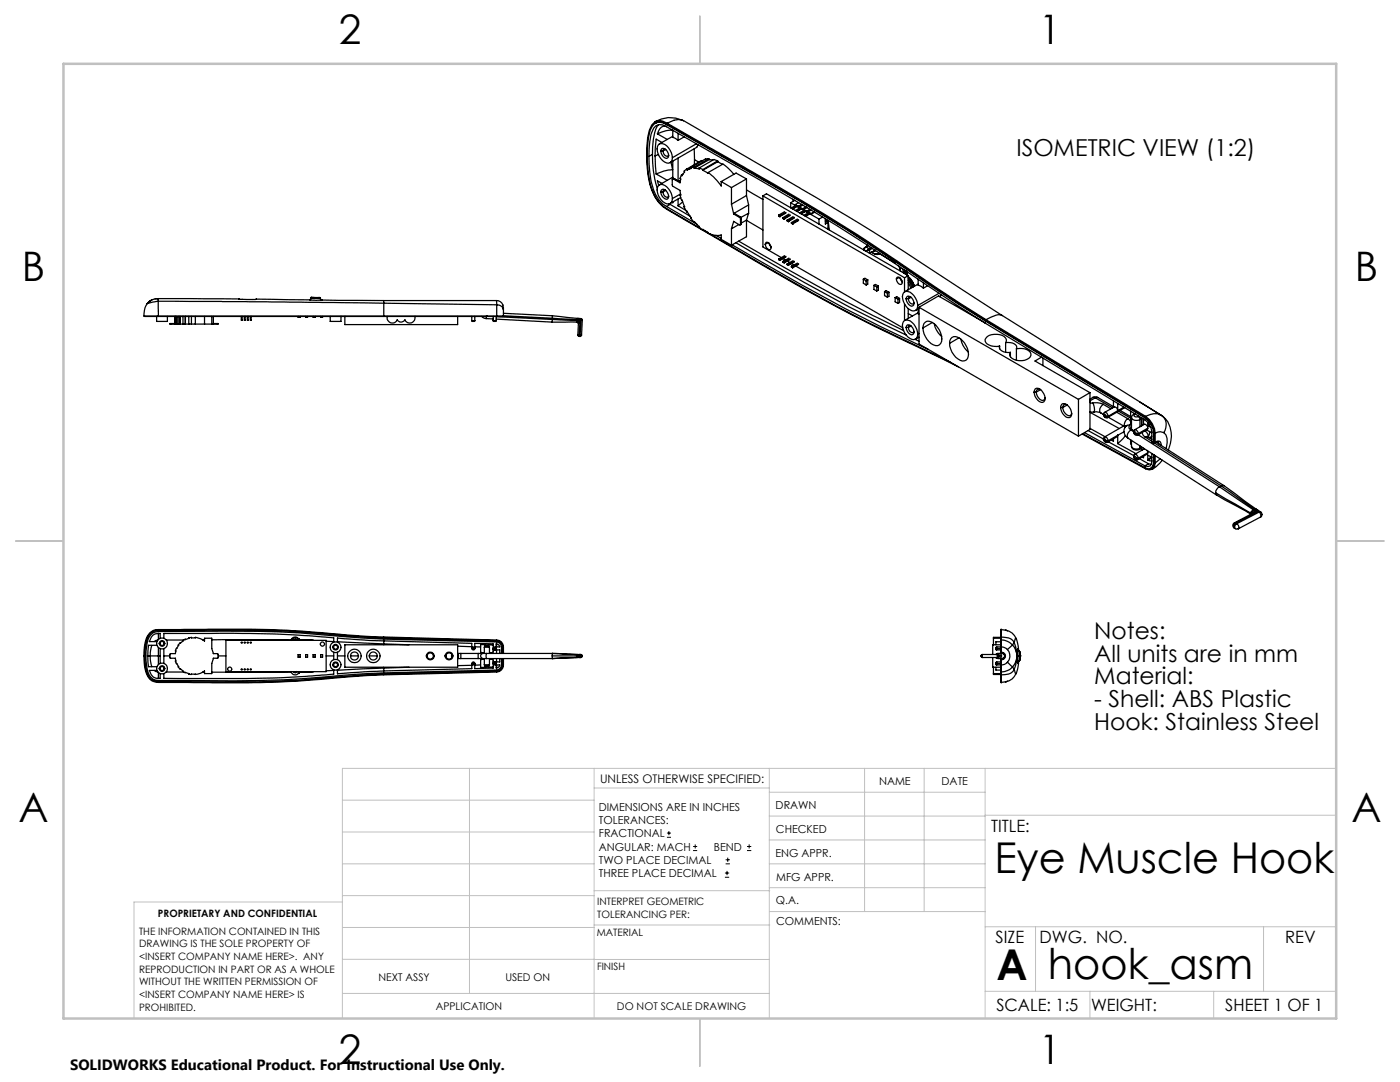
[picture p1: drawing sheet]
<svg xmlns="http://www.w3.org/2000/svg" width="279mm" height="216mm" viewBox="0 0 279 216" stroke-linecap="round" stroke-linejoin="round" font-family="sans-serif">
<g fill="none" stroke="#000" stroke-width=".25">
<path d="M129.5 31.2a12.7 12.7 0 0 1 1-5.6 1.69 1.69 0 0 1 2.5-.3 1235.2 1235.2 0 0 1 34 19.7l11.9 7.8a455.6 455.6 0 0 0 31.8 20.2l17.8 10.8a3 3 0 0 1 1.4 2.4v2l.3 .2M129.5 31.2a14.7 14.7 0 0 0 2 8.7l.7 .8 .8 .5M130.2 30.8a19.5 19.5 0 0 0 1 6.8M130.2 30.8l-.7 .4M130.7 31.1l.3 3.6M130.9 24.6a1.88 1.88 0 0 1 2.2 .2M130.9 24.5l-.1 .1M131 34.7l2.2 1.3M131.2 26.7l2 1.1M131.3 29a1.36 1.36 0 0 1 2.1 .5 2.67 2.67 0 0 1 .6 2.7 1.35 1.35 0 0 1-2.1-.5 2.62 2.62 0 0 1-.6-2.7zM131.3 37.1a1.35 1.35 0 0 1 2.1 .6 2.62 2.62 0 0 1 .6 2.7 1.35 1.35 0 0 1-2.1-.6 2.62 2.62 0 0 1-.6-2.7zM131.4 30.8l-.7 .3"/>
<path d="M131.4 24.9a4.8 4.8 0 0 0-1 2.9l-.2 3M131.9 30.1h.4M131.9 38.3h.4M131.9 38l.2-.2a1.27 1.27 0 0 1 1.1 1.9 1.35 1.35 0 0 1-1.3-1.7zM132.1 28.4l-1.1-.6-.3 3.3M132.1 36.6l-.9-.5 .3 .9M132.1 29.6a1.27 1.27 0 0 1 1.1 1.9 1.27 1.27 0 0 1-1.1-1.9zM132.3 30.1l.1 .3a.65 .65 0 0 0 .3 .6 .65 .65 0 0 0 .7 0v-.1M132.3 38.3l.1 .3a.65 .65 0 0 0 .3 .6 .65 .65 0 0 0 .7 0v-.1M132.8 25.2a1.61 1.61 0 0 0-1.6 1.5M132.8 29.8h-.3l-.2 .3M132.8 37.9h-.3l-.2 .4"/>
<path d="M132.9 29.8l-.6 .3M132.9 38l-.6 .3M133 24.9a1.96 1.96 0 0 0-3.2 1.1 23.2 23.2 0 0 0 .3 11.7 6.8 6.8 0 0 0 2.9 3.9l6.8 4M133 24.9a1341.5 1341.5 0 0 1 35.7 20.7l22.4 14.9 5.6 3.6M133.1 24.6l-.8-.4a1.76 1.76 0 0 0-2.2 .7 12 12 0 0 0-1.1 5.9 16.8 16.8 0 0 0 2 8.9 6 6 0 0 0 2.1 2.1 868.3 868.3 0 0 0 39.1 22.1l19 9.3M133.1 24.6l15.3 8.7a397.9 397.9 0 0 1 31.7 19.5l9.5 6.4 7.2 4.6M133.1 24.8a1225.7 1225.7 0 0 1 35.7 20.8l22.4 14.9 5.6 3.5M133.1 24.8l-.1 .1M133.9 32.3l.3 1.6-1.8 .2-1.4 .6M134.3 26v1.4l1 .6M134.3 26l-1.4 .1-1.7 .6M134.3 27.2l-2.7 1.5"/>
<path d="M134.3 35.3l-2.7 1.6M134.3 32.1v3.5h.1M134.4 35.7h-.2v1.4l1.5 .9 .2 .9h-.2M134.5 35.6l-.3 .1M134.5 35.6l-.1 .1M134.5 35.6l1.2 .7M134.5 35.7l.5 .2M135.3 26.6v1.4M135.3 31.5v4.6M135.3 39.7v1.4M135.7 38.9l.9 2.4h-.1M135.8 35.9l-.4 .3"/>
<path d="M135.8 38.7l-1.6 .9M135.9 39.4l-2.2 1.2M135.9 38.8l-.2 .1M136 34.9l-.3 .7 .2 .1-.2 .8-1.3-.8M136.3 24a5.9 5.9 0 0 0-5.6 .3M136.3 34.7l-.3 .2M136.4 24.1a2.99 2.99 0 0 0-3.3 .5M136.5 24.1l20.6 11.9a642.4 642.4 0 0 1 38.6 24.1l4.3 2.9a2.21 2.21 0 0 0-2.2 .3l-1 .5M136.6 27.3l-1.3 .7M137 33.8l-.5 .3 .1 .2-.5 .8-.1-.2M137.8 33.4l.1 .2-.8 .3-.1-.1M137.9 33.5l-.7 .4"/>
<path d="M138.5 33.4h-.7M138.5 33.4v.1M138.5 33.5l1.1 .2-.1-.2M138.5 29.7l.1 2.2M138.6 31.9v1M138.6 31.9l.9 .4M139 28.7l-4.8 2.8M139.1 29.4l-5.4 3.1M139.3 28.9l-.3 .5M139.5 33.5l.8 .3M140.1 32.2l-.1-.2-3 1.8M140.3 34l1 .6v-.2"/>
<path d="M140.3 33.8v.2M141.3 34.4l1.1 .9 1.5 1.8v-.9M141.3 34.4l3-1.7 1 .9 1.1 1.2M141.5 31.7h-.7l-3 1.7M141.5 31.7l-3 1.7M141.5 31.7v.2M141.5 31.9h.8M141.5 31.9l-3 1.6M143.2 32.3l1 .5M143.2 32.1l-.7-.3-3 1.7M143.2 32.3l-2.9 1.7M143.2 32.1l-2.9 1.7"/>
<path d="M143.2 32.1v.2M143.9 36.2l2.1 1.2M146 37.4v3.3M149 37.9l3.3 1.9M149 35.7l-2.1-1.2-3 1.7M149 35.7l-3 1.7M149 35.7v3.3M149 39l-3 1.7M149 39l.4 1.9M152.3 39.1l28.2 16.3M152.3 39.1l.7-.4 28.3 16.3M152.3 39.1v10.2l3.6 2.1"/>
<path d="M158.2 39.8l.1 .3M158.6 40l-.8 .5M30.4 59.8l-1 .8M31.6 59.6a2.66 2.66 0 0 0-2.2 1M31.6 59.6v.5M31.6 59.6l16.1 .1M31.6 59.6h-.6M47.7 59.7h3.5M47.7 59.7h.1M51.2 59.7l12.9 .2M51.2 59.7l-.2 .1M62 59.5h2"/>
<path d="M62 59.5v.4M62.1 59.3l-.1 .2M62.1 59.3l1.7 .1M63.8 59.4l.2 .1M64 59.5v.4M64.1 59.9l12.5 .1M64.1 59.9h.1M76.6 60v.5M76.6 60h22.5M99.1 60a1.4 1.4 0 0 1 1.3 1.7M99.1 60v.8M133 41.2l6.1 3.5"/>
<path d="M133.5 40.7l.2 .1M133.7 40.8l4 2.3M133.7 40.8l-.7 .4M134.3 40.3v.2l-.2-.1M135.3 41.1l1.6 .9M136.2 40.3l-.9 .8M136.5 41.3l.5 1M136.6 41.2l-.1 .1M137 42.3l.1-.1 .8 1.2-.1 .1 .7 .8M137.1 42.2l-.1 .1M138.5 44.3v-.1l1.1 1-.1 .1 .8 .6M138.6 44.3h-.1"/>
<path d="M140.3 45.9v-.1l.8 .4a3.1 3.1 0 0 0 2.8 .7v.9l2.1 1.1M140.3 45.9l1 .6M140.4 45.9h-.1M141.6 46.6l.8 .5a439 439 0 0 0 36.5 20l10.8 5.2M142.9 47l1 .6M146 45.6v3.3M146 40.7l.4 1.9M146.1 48.9a384.8 384.8 0 0 0 39.1 20.8M146.4 44.2l1.2 .7 .2-.2M146.4 42.6v.1M146.4 42.7l1.2 .7M146.4 44.2l-.4 1.4"/>
<path d="M146.4 42.7l.1-.1 1.2 .7M146.5 44.2h-.1M146.9 48.4a394.2 394.2 0 0 0 34 18.5M147.4 48.1a414.4 414.4 0 0 0 32.9 17.9M147.5 44.8l-1.5 .8M147.6 43.4l.2 .3M147.7 43.3l.2 .3M147.7 43.3l-.1 .1M147.8 43.7v1M147.9 44.7l-.2 .2M147.9 43.6l-.1 .1M147.9 44.7h-.1"/>
<path d="M147.9 43.6v1.1M148.9 43.9l3.4 2M149 43.9v3.3l-3 1.7M149 43.9l-1.1 .6M149.4 40.9l-3 1.7M149.4 42.5l-1.6 .9M149.4 40.9v1.6M149.4 42.5l-.4 1.4M152.9 48.4a.97 .97 0 0 1 .8 1.4 .97 .97 0 0 1-.8-1.4zM153.3 48.4l-.6 .4M153.5 48.5l.4 .7M155.4 42.9v.2l.2 .2"/>
<path d="M155.4 42.9l.2 .2M155.4 51.7l.2 .3M155.4 51.7l.4 .1M155.4 51.7l.2 .1M155.6 43.1v.2M155.6 51.8v.2M155.8 43.1v.1M155.8 43.2l-.2 .1M155.8 51.8h-.2M156.2 43.4v.2l.3 .1M156.2 43.4l.3 .2M156.2 52.2l.3 .3"/>
<path d="M156.2 52.2h.4M156.2 52.2l.3 .1M156.3 51.6l.5 .3M156.5 43.6v.1M156.5 52.3v.2M156.6 43.6v.1M156.6 43.7h-.1M156.6 42.2l-1.2 .7M156.6 52.2l-.1 .1M156.6 51l-1.1 .6M156.8 42.4l-1.2 .7M156.8 51.2l-1 .6"/>
<path d="M156.8 42.5l-1 .6M156.8 51.3l-1.2 .7M157.1 43.9l.2 .2M157.1 43.9v.2l.2 .1M157.1 52.7l.2 .3M157.1 52.7l.2 .1M157.1 52.1l.5 .3M157.2 52.6l-.1 .1M157.2 52.6l.2 .1M157.3 44.1v.1M157.3 52.8v.2M157.4 44.1v.1"/>
<path d="M157.4 44.2h-.1M157.4 42.7l-1.2 .7M157.4 52.7l-.1 .1M157.4 51.5l-1 .6M157.7 42.9l-1.2 .7M157.7 51.6l-1.1 .6M157.7 43l-1.1 .6M157.7 51.8l-1.2 .7M157.8 40.5v1M157.8 40.5l.9 .5M157.9 44.4l.3 .2M157.9 44.4l.3 .3"/>
<path d="M157.9 53.1v.2l.3 .1M157.9 53.1l.3 .2M158 52.6l.5 .3M158 53.1h-.1M158 53.1l.3 .1M158.2 44.6v.1M158.2 53.3v.1M158.3 43.2l-1.2 .7M158.3 53.2l-.1 .1M158.3 52l-1.1 .6M158.5 43.4l-1.2 .7M158.5 52.1l-1.1 .6"/>
<path d="M158.5 43.5l-1.1 .6M158.5 52.3l-1.2 .7M158.7 40.8l.2 .1-1 .6M158.7 40.8l.1 .2M158.8 53.1l21.4 12.3M159.1 41.2l.5 .3M159.1 43.7l-1.2 .7M159.1 41.1l.2 .1M159.1 41.1l-1 .6M159.1 41.1v.1M159.1 41.2l-.9 .5M159.1 41.2l.2 .1"/>
<path d="M159.1 52.5l-1 .6M159.3 41.2v.1M159.4 43.9l-1.2 .7M159.4 44l-1.2 .7M159.4 52.6l-1.1 .6M159.4 40.4l-.7 .4M159.4 52.7l-1.2 .7M159.6 41.3l.1 .1-1 .6M159.6 41.3v.2M159.9 41.7l.5 .3v-.2M160 41.6l.2 .1M160 41.6l-1 .6"/>
<path d="M160 41.6v.1M160 41.7l-.9 .5M160 40.8l-.7 .4M160 41.7l.2 .1M160.1 40.9l-.8 .4M160.2 41.7v.1M160.2 40.9l-.6 .4M160.4 41.8l.2 .1-1 .6M160.8 42.2l.5 .3v-.2M160.8 42.1l.2 .1M160.8 42.1l-1 .5M160.8 42.1v.1"/>
<path d="M160.8 42.2l-.9 .5M160.8 41.3l-.6 .4M160.8 42.2l.2 .1M160.9 41.3l-.7 .5M161 42.2v.1M161.1 41.4l-.7 .4M161.3 42.3l.1 .1-1 .6M161.6 41.8l-.6 .4M161.6 42.7l1.8 1M161.7 42.5l.2 .1M161.7 42.5l-1 .6M161.7 42.5v.2"/>
<path d="M161.7 42.7l-.9 .5M161.7 42.7l.2 .1M161.7 41.8l-.7 .5M161.9 42.6v.2M161.9 41.9l-.6 .4M162.5 42.3l-.6 .3M162.6 42.3l-.7 .5M163.4 43.7v1M164.2 43.3l-.8 .4M164.7 43.9l.6 .3M164.7 43.6v1.1l.5-.3M164.7 44.1l.5 .3"/>
<path d="M165.2 44l.3 1.9M165.2 45.5l.3 .3M165.2 44.4v1.4M172.3 55.7l.3-.2 .6 .3M172.3 55.7v.8l.6 .4M172.3 55.7l.6 .4M172.5 49.5l-.1 .4M172.5 49.5a.46 .46 0 0 0 .4 .7M172.5 49.5h.1M172.6 49.4l.2-.1-.3 .4zM172.8 49.3l.6 .3M172.9 56.1v.8"/>
<path d="M173 48.8l.1 .3-.1-.2M173.2 55.8v.9l-.3 .2M173.2 55.8l-.3 .3M173.2 49l-.4 .3M173.4 49.6l-.3 .4M173.5 49.9l-.4 .1M173.5 49.9v.7l1.1-.7M173.8 49.4l-.4 .2M174 49.5l-.9 .5M174.1 49.6l-.6 .3M174.4 56.9l.3-.1 .6 .3M174.4 56.9l.6 .4"/>
<path d="M174.4 56.9v.8l.6 .4M174.7 49.9v.1M174.7 50l-.1 .1h-.3M175 57.3v.8M175.1 50.6a1 1 0 0 1-1.1-.3l.5 .4a.65 .65 0 0 0 .9 0M175.1 50.6l.2-.1 .4 .2M175.1 50.6l.3 .1M175.3 57.1v.8l-.3 .2M175.3 57.1l-.3 .2M175.4 50.7h.1M175.4 50.6l3.3 1.9M175.4 50.6h.1"/>
<path d="M175.5 50.6l-.2 .1M175.5 50.6l-.1 .1M176.5 58.2l.3-.2 .6 .3M176.5 58.2v.8l.6 .3M176.5 58.2l.6 .3M177.1 58.5v.8M177.4 58.3v.8l-.3 .2M177.4 58.3l-.3 .2M178.6 59.4l.4-.2 .5 .3M178.6 59.4l.6 .3M178.6 59.4v.8l.6 .3M179.1 55.3a.93 .93 0 0 1 .8 1.4 .93 .93 0 0 1-.8-1.4z"/>
<path d="M179.2 59.7v.8M179.3 53l.4 .8M179.5 55.4l-.6 .3M179.5 59.5v.9l-.3 .1M179.5 59.5l-.3 .2M179.6 55.5l.4 .7M179.6 53.7l.1 .4M179.6 53.7l.1 .1M179.7 53.8v.3M179.9 56l.1 .1M180.1 53.6l.2 .6M180.3 54.2v.3"/>
<path d="M180.5 55.4v2.8M180.5 53.9l.1 .3M180.6 58.2a2.44 2.44 0 0 1 2.5 2.3 1.02 1.02 0 0 1-.2 1.3 1.02 1.02 0 0 1-1.3 0 2.9 2.9 0 0 1-1.3-3.3zM180.6 54.2h-.3M180.6 54.2l.2-.2 .1 .8 .1-.1M180.6 54.2l.1 .5M180.8 59.6h.5M180.9 54.2l.1 .5M181 54.7v.2M181.1 59.1a1.27 1.27 0 0 1 1.1 1.9 1.27 1.27 0 0 1-1.1-1.9zM181.3 55.3l.2 .4M181.3 56.4l.5 1.1"/>
<path d="M181.3 56l.7 1.4M181.3 55l-.8 .4M181.3 55v2.8M181.3 57.8h.1M181.3 55.5l.1 .2M181.3 59.6a.91 .91 0 0 0 .9 1l.2-.2M181.4 55.7l.8 1.6M181.4 55.7l-.1 .1M181.5 55.7l.9 1.5M181.5 55.7h-.1M181.8 59.3h-.4l-.1 .3M181.8 59.3l-.5 .3"/>
<path d="M182.5 57.1l-.4-.9-.8-1a3.7 3.7 0 0 1 1.2 1.9M183.2 55.7v1.2l1.1 .6M183.2 56.7l-2.6 1.5M184.3 56.4v1.1M185.1 57l-.8 .5M187.4 58.5l-4.2 2.5M187.5 59.2h.1M187.8 58.8l-.3 .3M28.9 63.1h2.7M29.4 60.6a4 4 0 0 0-.6 2.5h47.8M31.3 63.1v1h2.1v-1M31.6 60.1v3"/>
<path d="M31.6 60.1l45 .4M31.6 60.1l-2.2 .5M31.6 63.1h45M34 64.6h-.1l.1 .1M34 64.7h1M34 64.6v.1M34 64.6h1M34.9 63.1v1.5M35 63.1v1.6M35 64.7h.2M35 64.7h.1M35.2 64.7h.1"/>
<path d="M35.2 63.1v1.6M35.3 64.7h.3M35.3 63.1v1.6M35.6 64.7h.3M35.6 63.1v1.6M35.9 64.7h.1M35.9 63.1v1.6M36 64.7h.5M36 63.1v1.6M36.5 64.7h.5M36.5 63.1v1.6M37 64.7h.1"/>
<path d="M37 63.1v1.6M37 64.7h.7M37.7 64.7h.5M37.7 63.1v1.6M38.2 64.7h.8M38.2 63.1v1.6M39 64.7h1.8M39 63.1v1.6M40.8 63.1v1.6M40.8 64.7h2.6M42.3 63.1v1.6M42.6 63.1v1.6"/>
<path d="M42.6 64.6h.8M43.4 64.6h.1l-.1 .1M43.4 64.6v.1M48.2 63.1v.8h.1v-.8M48.8 63.1v.8h.1v-.8M49.4 63.1v.8h.1v-.8M50 63.1v.8h.1v-.8M59.5 63.1v.2h.4v-.2M61 63.1v.2h.4v-.2M62.5 63.1v.2h.4v-.2M64 63.1v.2h.4v-.2M65.9 63.1v1h2.2v-1"/>
<path d="M68.8 63.1v1.7h22.5v-1.7M76.6 60.5v2.6M76.6 60.5l22.5 .3M76.6 63.1h22.5M76.6 63.1h.1M77.3 63.1a1.06 1.06 0 0 0 .7 1.3 1.06 1.06 0 0 0 1.3-.6 .89 .89 0 0 0 1.5 0 1.04 1.04 0 0 0 1.3 .6 1.04 1.04 0 0 0 .7-1.3M94.2 64v.1h.5l.1-.1M94.2 64h.6M94.2 63.1v.9M94.8 63.1v.9M96.2 63.1l.3 .3 .5 .2M97 63.6h1.4"/>
<path d="M97 63.1h.1M97 63.1v.5M98.4 64l.1 .1h.5v-.1M98.4 64h.6M98.4 63.1v.9M99 63.7l11.2 .6M99.1 60.8v2.3M99.1 60.8a1.24 1.24 0 0 1 1.4 1M99.1 63.1h.1M100.3 63.1h-1.2M100.5 61.8v1.3h-1.4M100.5 61.3v.5"/>
<path d="M100.5 62.5l9.7 .5M100.5 63l9.7 .5M110.2 63.7v.6M110.2 64.3h4.9M110.2 63.7l5 .3M110.2 63.7l-11.2-.6v.9M110.2 63v.5M110.2 63.5l5 .3M110.2 63l5.1 .5M110.2 63.5v.2M115.1 64.3l.3 .3M115.2 64.2l.3 .3"/>
<path d="M115.2 64.2l-.1 .1M115.2 64v.2M115.2 63.8v.2M115.2 63.8l.3 .1M115.2 64h.5M115.3 63.5l-.1 .3M115.3 63.5h.2M115.3 66.8l.3 .3M115.3 66.8h.3M115.4 64.6l-.1 2.2M115.5 64.5l-.1 .1M115.5 63.9h.4"/>
<path d="M115.5 63.5v.4M115.5 63.5l.4 .1M115.6 66.8v.3M115.6 67.1h.1M115.6 66.8h.2M115.7 64l-.2 .5M115.7 64l-.5 .2M115.7 64l-.1 2.8M115.8 66.8l-.1 .3M115.8 66.8l.3 .1M115.9 63.6h.2l.1 .3M115.9 63.9h.3"/>
<path d="M115.9 63.6v.3M115.9 63.9l-.1 2.9M116.1 66.9l-.4 .2M116.2 63.9l-.1 3M180.5 60.7v3.3M180.6 63.9a2.44 2.44 0 0 1 2.5 2.3 1.02 1.02 0 0 1-.2 1.3 1.02 1.02 0 0 1-1.3 .1 2.9 2.9 0 0 1-1.3-3.4zM180.8 65.3h.5M181.1 64.8a1.27 1.27 0 0 1 1.1 1.9 1.27 1.27 0 0 1-1.1-1.9zM181.3 61.6v1.9M181.3 62.6l.8 .4M181.3 65.3a.91 .91 0 0 0 .9 1.1l.2-.3M181.8 65h-.4l-.1 .3"/>
<path d="M181.8 65.1l-.5 .2M182.6 67.7l.8 .4M183.2 61.6v1l.2 .1M183.2 62.4l-2.6 1.5M183.4 61.6l-.7 .3M183.4 67.3l-.7 .4M183.4 61.3v7.4l31.8 18.3M183.4 61.3l31.8 18.4M183.4 61.3l3.9-2.2 9.3 5.4M183.4 66.5l-.2 .2M184.4 64.6a1.18 1.18 0 0 1 1.9-.1 3.7 3.7 0 0 1 1.4 4 1.43 1.43 0 0 1-2.3-.3 3.5 3.5 0 0 1-1-3.6zM186.1 64.3l-1.9 1.1"/>
<path d="M186.4 64.6l.1 .1a4.6 4.6 0 0 0 1.4 2.5M190 67.3a2.05 2.05 0 0 1 2.5 1.1 3.4 3.4 0 0 1 .6 3.2 1.21 1.21 0 0 1-1.9 0 3.6 3.6 0 0 1-1.5-4zM191.4 67.4l-1.9 1.1M191.8 67.7v.1a4.4 4.4 0 0 0 1.5 2.4M196.7 64.1l31.8 19.3M196.8 63.8l31.8 19.3M196.8 64l31.8 19.3M196.8 64l-.1 .1M199.5 69a1.12 1.12 0 0 0 1.2 1.3h.9M199.5 69v.6M200 62.9l31.5 19.8M200.7 68.4a1.15 1.15 0 0 0-1.2-1.6l-.5-.1a2.15 2.15 0 0 0-2.4 1 1.55 1.55 0 0 0 1.8 1.4l1.1-.1"/>
<path d="M200.7 68.4l.5-.1a1.47 1.47 0 0 1 1.7 1.1l-.1 .2M200.7 68.4v1.9M201.6 70.3v.9M202.8 69.6a2.49 2.49 0 0 1 2.9 1 1.55 1.55 0 0 1-1.8 1.4 2.28 2.28 0 0 1-2.4-1.1l.1-.6M202.8 69.6v2.3M206.4 78.2h.4M206.6 77.6a1.35 1.35 0 0 1 1.8 1 1.2 1.2 0 0 1-.3 1.7 1.98 1.98 0 0 1-1.5-2.7zM206.8 78.2a1.77 1.77 0 0 0 1.3 1.7l.4-.3 .1-.2M207.6 77.7h-.6l-.2 .5M207.7 77.8l-.9 .4M207.9 71.3l-1.3 .7 10.9 6.4M208.1 71.4v1.6"/>
<path d="M215.2 79.7v7.3M217.5 78.4l-2.3 1.3M217.5 78.4v7.3l-2.3 1.3M217.5 79.9h.1M217.6 79.9l-.1 .1M218.1 79.3l.3-.1 .7 .1M218.1 79.3l.5 .1M218.1 79.3l-.6 .4M218.6 79.4l-1 .5M218.6 79.4l3.4 2M219.1 79.3l-.5 .1M219.1 79.3l3.1 1.8"/>
<path d="M222.2 80v1.3M211.7 81.3h.4M211.9 80.7a1.39 1.39 0 0 1 1.8 1 1.16 1.16 0 0 1-.3 1.6 1.92 1.92 0 0 1-1.5-2.6zM212.1 81.3a1.77 1.77 0 0 0 1.3 1.7l.3-.1 .2-.5M212.9 80.8a.51 .51 0 0 0-.7 .2l-.1 .3M213 80.8l-.9 .5M216 86.6l12.6 7 .8 .2 .6-.2 .4-.4 .1-.8M216.1 86.5l12.4 6.8 .6 .3 .5-.1 .4-.4 .2-.8M216.4 86.3l12.1 6.7M217.1 85.9l3.1 1.7M217.5 82.2h.8M217.5 80.3l.6 .1"/>
<path d="M217.5 85.5l3 1.6M217.5 82.3l5.9 3.2M218.1 80.4l.3 1-.1 .8h.5l.9 .2M218.1 80.4a3.3 3.3 0 0 1 2.1 .3M219.7 82.4l.5 .3M220.2 80.7a1.16 1.16 0 0 0-.5 1.7M220.2 80.7l1.5 .9M220.2 82.7a.64 .64 0 0 0 .8 .6M220.2 87.6a.64 .64 0 0 0 .8 .6M220.2 82.7l.1 .1M220.2 87.6l.1 .1M220.3 82.8l.2-.1 .2 .4"/>
<path d="M220.3 82.8l.2 .4 .2-.1M220.3 87.7l.2-.1 .2 .3M220.3 87.7l.2 .4 .2-.2M220.4 82.3l-.2 .4M220.4 87.2l-.2 .4M220.4 82.3l.5 .1 .3 .7M220.4 87.2l.5 .1 .3 .6M220.7 83.1h.5M220.7 87.9h.5M221.2 83.1l-.2 .2M221.2 87.9l-.2 .3M221.2 83.3l3.4 1.9a1.2 1.2 0 0 1 .5-1.7"/>
<path d="M221.2 88.2l5.1 2.7M222.2 87.6v.5l-.4-.3M222.9 82.3l2.2 1.2M223.1 82l-.1-.5-.5-.3-2.1 1.1M223.1 86.9l-.1 .2-2 1.1M223.1 88.5l3.6 2M223.1 80.5v1.5M223.1 86.9v1.6M223.1 82l-1.9 1.1M223.1 86.9l-1.9 1M223.2 82.1l2.4 1.3M223.5 81.9l2.1 1.2"/>
<path d="M224.2 85l-3.8 2.2M224.3 81.2l-1.2 .8M224.3 86.1l-1.2 .8M224.5 81.4l-3.5 1.9M224.6 86.9l-1.5 1.6M224.7 85a1.58 1.58 0 0 0 .4 2.5M224.7 85h.1M225.1 83.5a.81 .81 0 0 1 .4 1.3M225.1 87.5l17.7 11.3M225.5 84.8a.59 .59 0 0 0 .2 1M225.5 84.8h-.4l-.4 .2M225.6 83.4l.2 .5"/>
<path d="M225.6 82.1v1.3M225.6 87.8v.7l.2 .2M225.7 85.8a1.16 1.16 0 0 0-.6 1.7M225.7 85.8l.5 .3M225.8 89a1.03 1.03 0 0 0 1.6 .7M225.8 85l-.1 .6 .6 .3M225.8 83.3a1.15 1.15 0 0 0 1.7 .4M225.8 89a1.15 1.15 0 0 0 1.7 .4M225.8 83.3v2.4M225.8 87.9v1.1M226.2 82.7l-.2 .2-.2 .4M226.2 86.2a.64 .64 0 0 0 .8 .6"/>
<path d="M226.2 91.1a.64 .64 0 0 0 .8 .6M226.2 82.7h.3M226.2 86.2l.1 .1M226.2 91.1l.1 .1M226.3 86.3a.25 .25 0 0 1 .3-.1 .25 .25 0 0 1 .1 .3M226.3 86.3l.1 .3 .3 .1v-.2M226.3 91.2l.2-.1 .2 .3M226.3 91.2l.2 .3 .2 .1v-.2M226.4 85.8l-.2 .4M226.4 90.7l-.2 .4M226.4 85.8l.5 .1 .3 .6M226.4 90.7l.5 .1 .3 .6"/>
<path d="M226.5 82.7l-.2 .2 .1 .2h.8M226.5 82.6l-.3 .1M226.6 82.7h-.1M226.7 86.5h.5M226.7 91.4h.5M227 91.7h.1M227.2 86.5l-.2 .3M227.2 91.4l-.2 .3M227.2 86.7l16.1 10.4M227.2 83.1l.2 .3 .1 .3M227.3 83l-.1 .1M227.4 91.5l1.8 1"/>
<path d="M227.5 80.2l4.3 2.7M227.5 89.4l.3-.3-.4 .6M227.5 89.4l-.1 .3M227.5 83.7v1.5M227.5 89v.4M227.7 89.4l.2 .3M227.8 83.4l-.3 .3M227.8 83.4v1.6M227.9 83.4v1.5M227.9 89.2v.5M227.9 89.7v.1M228 86.3l.1 .4 .4 .5"/>
<path d="M228.2 83.6v1.1M228.2 89.4v.2M228.2 91v.3l-.3-.1M228.4 89.5l-2 1.2M228.5 86h.1a1.09 1.09 0 0 1 .5 1.2l.3-.5v-.6M228.5 87.2l1.4 .9M228.5 83.4a3.8 3.8 0 0 1 1.7 3M228.6 83.1a4.5 4.5 0 0 1 1.9 3.3M228.6 83.3a3.9 3.9 0 0 1 1.7 3M228.6 83.3l-.1 .1M228.8 85.8l1.1 .6M229 87.1h.1"/>
<path d="M229 89.9l.1 .4M229.1 85.4l-.1 .3-2 1.1M229.1 85.4l-.1-.4-.5-.4-2.1 1.2M229.1 90.3l-.1 .3-2 1.1M229.1 91.8l.1 .1M229.1 87.1l-.6 .1M229.1 87.1l.8 .6M229.1 91.8v-1l.8 .5-.7 .6M229.1 84.3v.6M229.1 84.9l.6 .4M229.1 85.4l-1.9 1.1M229.1 90.3l-1.9 1.1"/>
<path d="M229.2 91.9l.3 .1 .4-.1M229.2 92.5l.5 .2M229.2 92.5l-.7 .5M229.4 84.7l-.3 .2M229.7 91.2l-.6 .6M229.8 93.4l-.1 .1M229.9 90.5l-.1 2.1-.2 .4-.5 .1-.6-.1M229.9 87.1l-.6 .2M230.2 86.4v2M230.2 90.7v1.6M230.3 92.3l-.1 .7-.4 .4M230.3 86.3v2"/>
<path d="M230.3 90.8v1.5M230.3 86.3l-.1 .1M230.3 88.3l-.1 .1M230.3 92.3h-.1M230.4 88.4l13.3 8.5M230.5 88.2l-.2 .1M230.5 86.4v1.8M230.5 90.9v1.5M230.6 88.3l.5-.1 .2 .4M230.6 88.3l-.1 .1M230.7 88.2l13.6 8.7h-.6M230.7 88.1a.63 .63 0 0 1 .8 0 .63 .63 0 0 1 .2 .8"/>
<path d="M230.7 88.1l-.1 .2M230.7 88.1l-.2 .1M231.4 82.7l.8 .4M231.5 91.5l-1 .9M231.8 82.9l-.7-.3-.8-.1-1.7 .6M231.8 82.9l.4 .2M232 91.8l-1.2 1.3-.9 .6M232.1 83.1a5.1 5.1 0 0 1 1.5 5.4l-.4 1.3M232.2 83.1a2.59 2.59 0 0 1 .1 3.2M232.3 86.3l-.7-.2-1.1 .3M232.3 86.3a2.77 2.77 0 0 1 .4 3.2M242.6 98.3l7 4.1"/>
<path d="M242.6 98.3l.2 .5M242.7 98.7l7 3.9M243.3 97.1a1.53 1.53 0 0 0-.7 1.2M243.3 97.1l6.8 4.6M243.7 96.9l6.6 4.7M243.7 96.9l-.4 .2M244.2 96.9l6.4 4.7M246.3 105.3l.2 .2M246.4 104.3a.57 .57 0 0 0-.4 .5 .57 .57 0 0 0 .3 .5M246.4 104.3l.2 .1M246.5 105.5h.6M246.6 104.4l-.4 .6 .1 .3"/>
<path d="M246.6 104.4l.2 .1M246.8 104.5l-.4 .5 .1 .5M246.8 104.5l.4 .5-.1 .5M249.6 102.4l.1 .2M249.7 102.2l-.1 .2M249.7 102.2l.1 .4M250.1 101.7l-.4 .5M250.1 101.7l.7 .5M250.3 101.6h.3M250.3 101.6l-.2 .1M250.3 101.6l.3 .2M250.6 101.6l1 .6"/>
<path d="M250.6 101.8l.6 .4M250.8 102.2h-1.1M250.8 102.2l-.9 .2-3.5 1.9M250.8 102.2l-4.2 2.2M251 101.8h-.4M251.2 102.2l.3 .3a.45 .45 0 0 1 0 .7M251.2 102.2l-4.4 2.3M251.5 103.2l-4.4 2.3M251.6 102.2a.61 .61 0 0 1-.1 1M251.6 102.2h-.4M29.5 130.9h.5M29.5 130.9l.1 2.1h1.7"/>
<path d="M30 130.9l.1 1.1 .2 1M30 130.9h1.6M30.3 128.8l-.3 2.1M30.8 133.8l.7 .3M31.3 133.8h-1.5a1.7 1.7 0 0 0 1.8 1.6M31.3 128.8h-1.7l-.1 2.1M31.5 127.7l-.7 .3M31.6 126.4a1.81 1.81 0 0 0-1.8 1.6h1.5M31.6 126.4v1.2M31.6 126.4h.4v1M31.6 134.2v1.2M31.6 129.2v1.7"/>
<path d="M31.6 130.9v1.7M31.6 130.9h.4M31.8 133.4a.55 .55 0 0 1 .5-.6 .55 .55 0 0 1 .6 .6M31.8 133.4a.55 .55 0 0 0 .5 .6 .55 .55 0 0 0 .6-.6M31.8 128.4a.55 .55 0 0 1 .5-.6 .55 .55 0 0 1 .6 .6M31.8 128.4a.55 .55 0 0 0 .5 .5 .55 .55 0 0 0 .6-.5M31.8 133.4h.1M31.8 128.4h.1M31.9 133.4a.41 .41 0 0 1 .4-.4 .41 .41 0 0 1 .4 .4M31.9 128.4a.41 .41 0 0 1 .4-.4 .41 .41 0 0 1 .4 .4M31.9 128.4a.41 .41 0 0 0 .4 .4 .41 .41 0 0 0 .4-.4M31.9 133.4a.41 .41 0 0 0 .4 .4 .41 .41 0 0 0 .4-.4"/>
<path d="M32 134.4v1h-.4M32 129.4v3M32.7 127.4v-1a419.1 419.1 0 0 1 29 .5l4.9 .4v.8M32.7 130.9h1.2M32.7 129.4v3M32.7 133.4h.2M32.7 128.4h.2M33.2 134.1h3.5M33.2 127.7h3.5M35.9 128.3l1-.7 .5-.1a1.13 1.13 0 0 1 1.2-.2h.2a2.5 2.5 0 0 1 2 .6v-.5h1.5v2l.3 1 .9 .1v.8h-.9l-.3 1.1v2h-1.5v-.5l-.9 .5-.9 .2-1.2-.1-.4-.2a1.76 1.76 0 0 1-1.3-.8l-.5-.4 .1-.1-.6-.8-.1-.9h-1.1v-.8l1.1-.1 .1-.4a.93 .93 0 0 1 .4-.9zM40.4 134.1h.4M40.4 127.7h.4"/>
<path d="M42.3 127.7h15.8M43.5 130.9h1.6M45.1 127.8h20v6.2h-20zM48.2 133.5l.1 .1zM48.2 128.2l.1 .1zM48.8 128.2l.1 .1zM48.8 133.5l.1 .1zM49.4 133.5l.1 .1zM49.4 128.2l.1 .1zM50 133.5l.1 .1zM50 128.2l.1 .1zM58.1 134a.87 .87 0 0 0 .6 .7 .87 .87 0 0 0 .9-.4"/>
<path d="M58.1 134.1h-15.8M58.5 134a.43 .43 0 0 0 .8 0M58.6 134l.1 .1M58.7 127.7l-.1 .1M58.7 127.7v.1M58.7 127.7h.4M58.7 134.1h.4M58.7 134v.1M58.9 134.2h.1M58.9 127.6h-.1M58.9 127.6l-.4 .2M58.9 127.6l.4 .2"/>
<path d="M59.1 127.7l.1 .1M59.1 127.7v.1M59.1 134v.1M59.1 134.1h.1M59.2 134l-.1 .1M59.5 130.6h.4v.5h-.4zM59.5 127.6h.1M59.5 127.6a.78 .78 0 0 0-1.3 .2M59.6 134.2v.1M59.6 127.5a.87 .87 0 0 0-.9-.4 .87 .87 0 0 0-.6 .7M59.6 127.5l-.1 .1M59.6 127.5h.1"/>
<path d="M59.6 134.2l.1 .1M59.6 127.6l.3 .2v-.2M59.6 127.6l.1 .2M59.7 127.5l-.1 .1M59.7 134.3h-.1M59.7 127.5l.2 .1M59.7 134l-.1 .2M59.9 134.1l-.2 .2M59.9 134.1v-.1l-.3 .2M59.9 127.6l.1 .1M59.9 134.1h.1M60 127.7h2.2"/>
<path d="M60 134.1h2.2M60 127.7v.1M60 134v.1M61 130.6h.4v.5h-.4zM62.2 127.7v.1M62.2 134v.1M62.2 127.7l.4 .1M62.5 130.6h.4v.5h-.4zM62.6 134l-.4 .1M64 130.6h.4v.5h-.4zM65.1 130.9h1.5M65.1 128h1.5"/>
<path d="M66.4 132.6a.55 .55 0 0 1 .6-.5 .55 .55 0 0 1 .5 .5M66.4 132.6a.55 .55 0 0 0 .6 .6 .55 .55 0 0 0 .5-.6M66.4 129.2a.55 .55 0 0 1 .6-.6 .55 .55 0 0 1 .5 .6M66.4 129.2a.55 .55 0 0 0 .6 .5 .55 .55 0 0 0 .5-.5M66.4 129.2h.2M66.4 132.6h.2M66.6 129.2a.41 .41 0 0 1 .4-.5 .41 .41 0 0 1 .4 .5M66.6 132.6a.41 .41 0 0 1 .4-.3 .41 .41 0 0 1 .4 .3M66.6 129.2a.41 .41 0 0 0 .4 .3 .41 .41 0 0 0 .4-.3M66.6 132.6a.41 .41 0 0 0 .4 .4 .41 .41 0 0 0 .4-.4M66.6 133.7v.8l-.8 .1a218.9 218.9 0 0 1-26.5 .8h-6.6v-1M66.6 130.1v1.5"/>
<path d="M66.6 133.8h-1.5M67.3 128.1l9.3 .4M67.3 133.7v.7l9.3-.5M67.3 130.9h1.5M67.3 130.1v1.5M67.4 129.2h.1M67.4 132.6h.1M68.8 128.7h22.5v4.4h-22.5zM70 130.9a.79 .79 0 0 0 .7 .8 .79 .79 0 0 0 .8-.8M70 130.9a.79 .79 0 0 1 .7-.8 .79 .79 0 0 1 .8 .8M70 130.9h1.5M73.7 130.9a.79 .79 0 0 1 .8-.8 .79 .79 0 0 1 .8 .8"/>
<path d="M73.7 130.9a.79 .79 0 0 0 .8 .8 .79 .79 0 0 0 .8-.8M73.7 130.9h1.6M76.6 133.3v.6M76.6 127.9v.6M76.6 127.9l-9.3-.6v.8M76.6 133.3l-9.3 .4M76.6 127.9l17.6 .5v1M76.6 128.5l5 .2M76.6 128.5v.2M76.6 133.1v.2M81.6 133.1l-5 .2M85.1 130.9a.78 .78 0 0 1 .8-.8 .78 .78 0 0 1 .7 .8"/>
<path d="M85.1 130.9a.78 .78 0 0 0 .8 .8 .78 .78 0 0 0 .7-.8M85.1 130.9h.1M85.2 130.9a.64 .64 0 0 0 .7 .6 .64 .64 0 0 0 .6-.6M85.2 130.9a.64 .64 0 0 1 .7-.6 .64 .64 0 0 1 .6 .6M86.5 130.9h.1M88.8 130.9a.78 .78 0 0 1 .8-.8 .78 .78 0 0 1 .8 .8M88.8 130.9a.78 .78 0 0 0 .8 .8 .78 .78 0 0 0 .8-.8M88.8 130.9h.2M89 130.9a.62 .62 0 0 0 .6 .6 .62 .62 0 0 0 .6-.6M89 130.9a.62 .62 0 0 1 .6-.6 .62 .62 0 0 1 .6 .6M90.2 130.6v.6M90.2 130.9h.2"/>
<path d="M91.3 131.4h.7M91.3 130.4h.7M91.3 130.5l.2 .4-.2 .4M91.3 128.9l2.9 .1M92 130.4v1M92 131.4h3.4M92 130.4h3.4M94.2 129.4h.1M94.2 129.4a.3 .3 0 0 1 .3-.3 .3 .3 0 0 1 .3 .3M94.2 132.4a.3 .3 0 0 0 .3 .3 .3 .3 0 0 0 .3-.3M94.2 132.4h.1M94.2 129.4a.3 .3 0 0 0 .3 .3 .3 .3 0 0 0 .3-.3"/>
<path d="M94.2 132.4a.3 .3 0 0 1 .3-.3 .3 .3 0 0 1 .3 .3M94.2 132.4v1l-17.6 .5M94.2 132.8h-2.9M94.3 129.4l.1-.1 .2 .1M94.3 132.4l.1 .1 .2-.1M94.3 129.4l.1 .1 .2-.1M94.3 132.4l.1-.1 .2 .1M94.6 129.4h.2M94.6 132.4h.2M94.8 129l1.1 .1M94.8 129.4v-1l3.6 .1v1.7l-.7 .1M95.4 130.4v1"/>
<path d="M95.4 131.4h1M95.4 130.4h1M95.9 132.7h-1.1M96.4 130.4a.51 .51 0 0 0-.5 .5 .51 .51 0 0 0 .5 .5M96.4 131.4h.6M96.4 130.4h.6M96.7 129.2h1M96.7 129.2a.65 .65 0 0 1 1 0M96.7 132.6a.65 .65 0 0 0 1 0M96.7 132.6h1M96.7 131.5l-.7 .1-.1 1.6 .9-.1M96.7 129.2v1.2"/>
<path d="M96.7 131.4v1.2M96.8 128.7h.7M96.8 128.7l-.9-.1 .1 1.6 .7 .1M96.8 133.1h.7M96.8 128.7v.2M96.8 132.9v.2M97 130.4v1M97 130.4h13.2l5 .2M97.5 128.7h.9M97.5 128.7v.2M97.5 132.9v.2M97.7 131.5l.7 .1v1.7l-3.6 .1v-1"/>
<path d="M97.7 129.2v1.2M97.7 131.4v1.2M98.4 129.4h.2M98.4 129.4a.3 .3 0 0 1 .3-.3 .3 .3 0 0 1 .3 .3M98.4 132.4h.2M98.4 132.4a.3 .3 0 0 1 .3-.3 .3 .3 0 0 1 .3 .3M98.4 129.4a.3 .3 0 0 0 .3 .3 .3 .3 0 0 0 .3-.3M98.4 132.4a.3 .3 0 0 0 .3 .3 .3 .3 0 0 0 .3-.3M98.4 133.1h-.9M98.4 129.7h1.3v.7M98.6 129.4l.1-.1 .2 .1M98.6 132.4l.1-.1 .2 .1"/>
<path d="M98.6 129.4l.1 .1 .2-.1M98.6 132.4l.1 .1 .2-.1M98.9 129.4h.1M98.9 132.4h.1M99 128.5h.1a.67 .67 0 0 1 .6 .6h-.7zM99 132.7h.7a.61 .61 0 0 1-.7 .6zM99.1 128.5v.6M99.1 132.7v.6M99.1 129.7v.7M99.1 131.4v.7M99.7 131.4v.7h-1.3M100.1 130.3v-1.2a1.02 1.02 0 0 0-1-1l-12.6-.3a273.8 273.8 0 0 1-26.7-1.5 426.9 426.9 0 0 0-28.8-.2 2.95 2.95 0 0 0-1.8 2.9l-.1 2.8a4.5 4.5 0 0 0 1.4 3.7l.5 .2a324.4 324.4 0 0 0 33.8-.6 241.2 241.2 0 0 1 24.4-1.2l9.9-.2a1.09 1.09 0 0 0 1-1v-1.2"/>
<path d="M100.1 131.4v.1M100.1 130.3v.1M100.1 130.3h.2M100.1 131.5h.2M100.3 130.3v-1.2a1.25 1.25 0 0 0-1.2-1.3l-12.6-.3a416.2 416.2 0 0 1-29.7-1.6l-10.1-.2-15.1 .1a2.34 2.34 0 0 0-2.3 1.8 10.7 10.7 0 0 0 .5 7.5 2.18 2.18 0 0 0 1.8 .9l6.6 .1a253.7 253.7 0 0 0 34.2-1.4l26.7-.8a1.25 1.25 0 0 0 1.2-1.2v-1.2M100.3 131.5l.2 .1M100.3 130.3v.1M100.3 131.4v.1M100.4 132.8v.2M100.4 128.8v.2M100.5 130.2a1.95 1.95 0 0 0-.8-2.4l-24.8-.7-14.2-1.1a236.3 236.3 0 0 0-18.6-.4h-9.2a4.3 4.3 0 0 0-2.2 .2 3.5 3.5 0 0 0-1.8 3 10.6 10.6 0 0 0 .7 6.4l.7 .6a4.2 4.2 0 0 0 2.6 .4h5.7a267.6 267.6 0 0 0 32.8-1.3l5.2-.2 22.5-.6a1.39 1.39 0 0 0 1.4-1.4v-1.1M100.5 130.2l-.2 .1"/>
<path d="M100.5 130.2v.2M100.5 131.4v.2M110.2 130.9v.5l5-.2M110.2 130.9h4.9M115.1 130.9l.1 .1M115.1 130.9h.2M115.2 130.8l-.1 .1M115.2 131v.2M115.2 130.8h.1M115.2 131l.3 .2M115.2 130.6h.7a.3 .3 0 0 1 .3 .3 .3 .3 0 0 1-.3 .3h-.7M115.2 130.6l-5-.2v.5"/>
<path d="M115.2 130.6v.2M115.2 131.2l-5 .2h-13.2M115.3 131h-.1M115.4 130.7l.2-.1v.5a.26 .26 0 0 1-.3-.1 .26 .26 0 0 1 .1-.3zM115.5 130.6l-.3 .2M115.7 130.6a.27 .27 0 0 1 .4 .3 .27 .27 0 0 1-.4 .2zM196.1 130.6v.6M196.1 130.6a.3 .3 0 0 0-.3 .3 .3 .3 0 0 0 .3 .3M196.1 130.6h3M196.1 131.2h3M198.1 131.2v1.9h1.6M198.3 134.4v.2h1.4"/>
<path d="M198.3 134.4h1.4M198.3 127.4h1.4M198.3 127.4v1.3M198.3 133.1v1.3M198.7 131.2l.4 .2M198.8 129.4l.1 .3M198.8 132.4l.1 .3M198.8 129.4h.1M198.8 132.4h.1M198.8 133.1v.6h.9M198.9 129.1l-.1 .3M198.9 132.1l-.1 .3"/>
<path d="M198.9 129.4v.3M198.9 132.4v.3M198.9 129.1v.3M198.9 132.1v.3M198.9 132.7h.8M198.9 129.7h.8M198.9 132.1h.8M198.9 129.1h.9M198.9 132.4h.8M198.9 129.4h.8M198.9 131.2l.2 .2h.9M199 130.6a.27 .27 0 0 1 .4 .3 .27 .27 0 0 1-.4 .2z"/>
<path d="M199.1 130.6l.2 .1 .1 .2M199.1 130.6h.1M199.1 131.2h.1M199.1 130.4l-.4 .2M199.1 130.4l-.2 .2M199.1 130.4h.9M199.4 130.9l-.3 .3M199.4 130.9h.1M199.4 130.9h.5M199.4 130.4l-.3 .2M199.4 130.4l.3 .1 .2 .4M199.7 127.2h-1.4v.2"/>
<path d="M199.7 132.7v1.2M199.7 127.8v2.6M199.7 127.3v.5M199.7 133.9v.6M199.7 134.5v1.6h.1M199.7 128.1h-.9v.6M199.7 128.7h-1.6v1.9M199.7 130.3h.3M199.7 131.5h.3M199.7 131.4v1.3M199.7 132.7h.1M199.7 133.9h.1"/>
<path d="M199.7 127.8h.1M199.7 127.3h.1M199.7 134.5h.1M199.8 127.7v1.4M199.8 127.7l1.2 .3 1.1 .7M199.8 129.1l.8 .2 .4 .3M199.8 132.7v1.4M199.8 131.5v.1M199.8 130.2v.1M199.8 134.1v.6M199.8 127.1a3.1 3.1 0 0 1 2.4 .7l.2 .4M199.8 127.1v.6"/>
<path d="M199.8 134.7v1.5M199.8 127.1v-1.5a3.8 3.8 0 0 1 2.7 1.2l.3 .6M199.8 136.1h.1M199.8 131.6h.2M199.8 130.2h.2M199.8 129.1v1.1M199.8 131.6v1.1M199.8 125.7h-.1v1.6M199.9 130.9a.45 .45 0 0 1-.3 .4 .45 .45 0 0 1-.5-.1M200 130.2a.72 .72 0 0 1 .7 .7 .72 .72 0 0 1-.7 .7M200 131.5v.1M200 130.2v.1"/>
<path d="M200 130.3a.58 .58 0 0 1 .5 .6 .58 .58 0 0 1-.5 .6M200 130.4a.51 .51 0 0 1 .5 .5 .51 .51 0 0 1-.5 .5M200 131.4h.2M200 130.4h.2M200 130.3v.1M200 131.4v.1M200.7 125.7l.4 .2M201 132.2l1.1 .9M201 129.6a1.89 1.89 0 0 1 0 2.6M201 132.2l-.6 .4-.6 .1M201.1 135.9l-.4 .2M202.1 128.7a3.3 3.3 0 0 1 0 4.4"/>
<path d="M202.1 128.7l-1.1 .9M202.1 133.1l-.8 .6-1.5 .4M202.1 133.1l.3 .5M202.4 133.6a2.39 2.39 0 0 1-2.6 1.1M202.4 128.2l-.3 .5M202.4 128.2l.3 1 .2 1.7M202.4 133.6l.2 .8h.2M202.8 127.4l-.2 .1-.2 .7M202.8 127.4l.4 1.5 .1 1M202.8 134.4a2.94 2.94 0 0 1-3 1.8M202.9 129.9v1M202.9 130.9l-.2 1.7-.3 1"/>
<path d="M202.9 130.9h.1M202.9 130.9v1M202.9 129.9h.4M202.9 131.9h.4M203 129.9v-.2v1.2M203 130.9v1.2v-.2M203 130.9h.1M203 130.9h.4M203.1 132.3l.1 .1M203.2 129.4v.5M203.2 131.9v.5M203.2 129.4l-.1 .1"/>
<path d="M203.3 131.9l-.2 1.4-.3 1.1M203.3 129.9l.2 .1 .1 .9M203.3 129.9l.1 1M203.4 130.9h.1M203.4 130.9l-.1 1M203.5 131.5v.3l-.2 .1M203.5 130.9v-.9l.1 .9M203.5 130.9v.9v-.3M203.5 130.9h.1M203.6 130.9l-.1 .6M203.6 130.9h.1"/>
<circle cx="32.3" cy="133.4" r="1.07"/>
<circle cx="32.3" cy="128.4" r="1.08"/>
<circle cx="45.8" cy="133.5" r=".41"/>
<circle cx="64.4" cy="128.5" r=".42"/>
<circle cx="67" cy="132.6" r="1.08"/>
<circle cx="67" cy="129.1" r="1.08"/>
<circle cx="70.7" cy="130.9" r="1.35"/>
<circle cx="74.5" cy="130.9" r="1.33"/>
</g>
<g fill="none" stroke="#000" stroke-width=".2">
<path d="M133.1 167.1h.8M133.1 166.2h.8M133.5 165.8v.9M138.3 169.7h.8M138.3 168.9h.8M138.7 168.5v.8M144.7 175h.8M144.7 174.2h.8M144.8 172.4h.9M144.8 171.6h.9M145.1 173.8v.8M145.2 171.1v.9"/>
<path d="M149.1 169.7h.8M149.1 168.9h.8M149.5 168.5v.8"/>
</g>
<g fill="none" stroke="#c0c0c0" stroke-width=".2">
<path d="M68.3 159.7h50.3M93.7 153.3v44.9M118.6 153.3v49.9M118.6 157.2h34.9M153.5 153.3v49.9M153.5 158.1h43.1M172.5 153.3v28.6M184.4 153.3v28.6M196.6 153.3v49.9M266.7 153.3h-198.4v49.9M68.3 178.7h50.3M68.3 172.4h50.3"/>
<path d="M68.3 166h50.3M68.3 180h-41.6v23.2M118.6 177.7h35M153.5 167.6h43.1M153.5 162.8h43.1M153.5 172.4h43.1M153.5 177.1h43.1M196.6 162.7h70.1M68.3 198.2h85.2M68.3 191.4l85.2 .1M68.3 185.1h50.3M118.6 184.6h35"/>
<path d="M153.6 181.9h43M196.6 197.8h70.1M196.6 184.9h70.1M206.7 184.9v12.9M217.5 197.8v5.4M242.2 197.8v5.4M252.2 184.9v12.9"/>
</g>
<path d="M139.7 3.2v9.5M3.1 107.9h9.6M266.7 107.9h9.5M139.7 203.2v9.6" fill="none" stroke="#c0c0c0" stroke-width=".25"/>
<path d="M12.7 12.7h254v190.5h-254z" fill="none" stroke="#c0c0c0" stroke-width=".5"/>
<g font-size="8.5">
<text x="198.4" y="174.2">Eye Muscle Hook</text>
<text x="198.9" y="195.5">A</text>
<text x="209.1" y="195.4">hook_asm</text>
</g>
<g font-size="8.1">
<text x="67.6" y="8.9">2</text>
<text x="207.3" y="8.9">1</text>
<text x="4.4" y="56.1">B</text>
<text x="270.4" y="56.1">B</text>
<text x="3.7" y="164.1">A</text>
<text x="269.7" y="164.1">A</text>
<text x="67.6" y="212.4">2</text>
<text x="207.3" y="212.4">1</text>
</g>
<g font-size="4.7">
<text x="202.8" y="31.2">ISOMETRIC VIEW (1:2)</text>
<text x="218.4" y="127.5">Notes:</text>
<text x="218.4" y="132">All units are in mm</text>
<text x="218.4" y="136.6">Material:</text>
<text x="218.4" y="141.1">- Shell: ABS Plastic</text>
<text x="218.4" y="145.6">Hook: Stainless Steel</text>
</g>
<g font-size="3.4">
<text x="197.8" y="166">TITLE:</text>
<text x="198.7" y="188.1">SIZE</text>
<text x="207.5" y="188.1">DWG. NO.</text>
<text x="256.5" y="188.2">REV</text>
<text x="198.8" y="201.7">SCALE: 1:5</text>
<text x="217.7" y="201.8">WEIGHT:</text>
<text x="244.5" y="201.7">SHEET 1 OF 1</text>
</g>
<text font-size="3" x="14" y="213.5">SOLIDWORKS Educational Product. For Instructional Use Only.</text>
<text font-size="2.4" x="119.8" y="156.2">UNLESS OTHERWISE SPECIFIED:</text>
<g font-size="2.2">
<text x="119.5" y="161.8">DIMENSIONS ARE IN INCHES</text>
<text x="154.8" y="161.4">DRAWN</text>
<text x="175.4" y="156.6">NAME</text>
<text x="187.9" y="156.7">DATE</text>
<text x="119.5" y="164.4">TOLERANCES:</text>
<text x="119.5" y="167.1">FRACTIONAL</text>
<text x="154.9" y="166.3">CHECKED</text>
<text x="119.5" y="169.7">ANGULAR: MACH</text>
<text x="119.5" y="172.4">TWO PLACE DECIMAL</text>
<text x="142.5" y="169.7">BEND</text>
<text x="154.8" y="170.9">ENG APPR.</text>
<text x="119.5" y="175">THREE PLACE DECIMAL</text>
<text x="154.9" y="175.7">MFG APPR.</text>
<text x="154.9" y="180.4">Q.A.</text>
<text x="154.9" y="184.6">COMMENTS:</text>
</g>
<g font-size="2.1">
<text x="75.5" y="195.7">NEXT ASSY</text>
<text x="100.9" y="195.7">USED ON</text>
<text x="86.9" y="201.5">APPLICATION</text>
<text x="123.1" y="201.6">DO NOT SCALE DRAWING</text>
</g>
<g font-size="2">
<text x="31.5" y="182.9">PROPRIETARY AND CONFIDENTIAL</text>
<text x="119.2" y="180.6">INTERPRET GEOMETRIC</text>
<text x="119.2" y="183.1">TOLERANCING PER:</text>
<text x="27.8" y="186.5">THE INFORMATION CONTAINED IN THIS</text>
<text x="27.8" y="189">DRAWING IS THE SOLE PROPERTY OF</text>
<text x="27.8" y="191.6">&lt;INSERT COMPANY NAME HERE&gt;. ANY</text>
<text x="119.1" y="186.7">MATERIAL</text>
<text x="27.8" y="194.1">REPRODUCTION IN PART OR AS A WHOLE</text>
<text x="27.8" y="196.6">WITHOUT THE WRITTEN PERMISSION OF</text>
<text x="119.1" y="193.5">FINISH</text>
<text x="27.8" y="199.1">&lt;INSERT COMPANY NAME HERE&gt; IS</text>
<text x="27.8" y="201.7">PROHIBITED.</text>
</g>
</svg>
